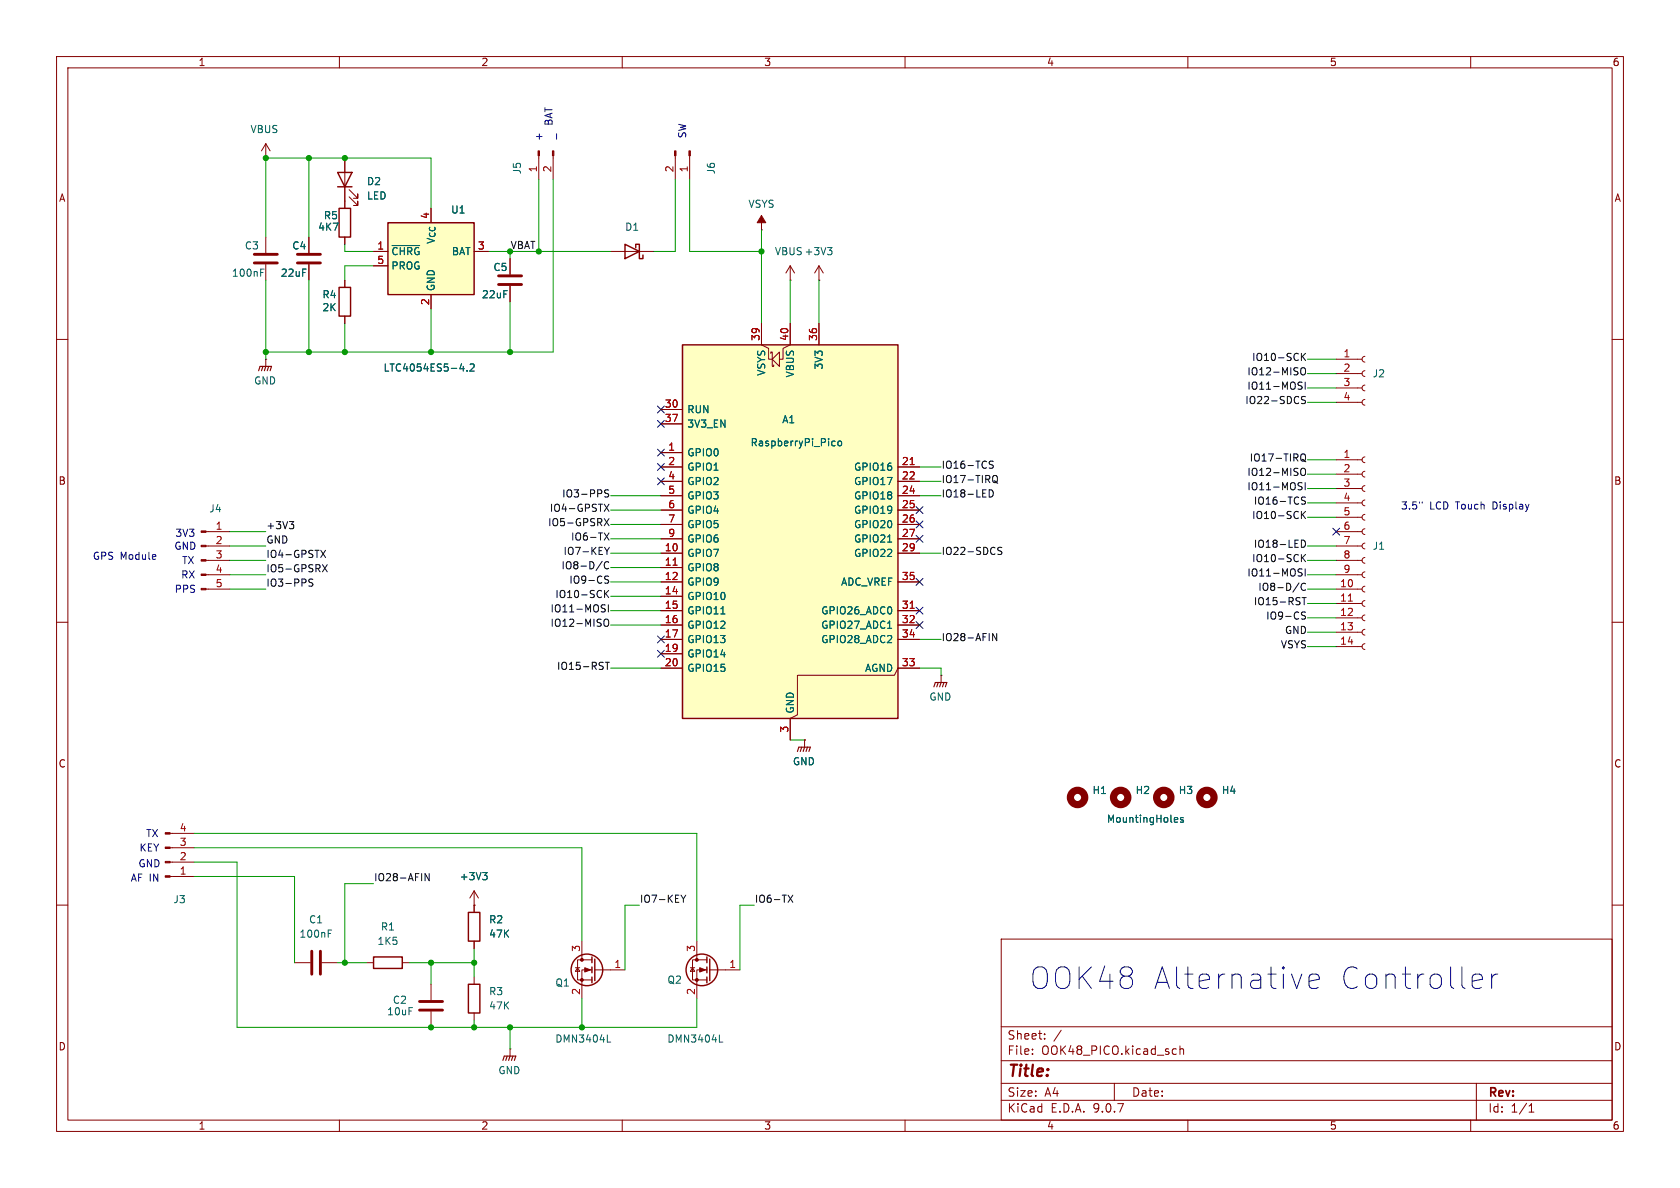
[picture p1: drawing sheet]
<svg xmlns="http://www.w3.org/2000/svg" width="297mm" height="210mm" viewBox="0 0 297 210" stroke-linecap="round" stroke-linejoin="round" font-family="sans-serif">
<g fill="none" stroke="#840000" stroke-width=".18">
<path d="M10 10h277v190h-277zM12 12h273v186h-273zM60 10v2M110 10v2M160 10v2M210 10v2M260 10v2M95.2 27.5v4.3M97.8 27.5v4.3M10 60h2M285 60h2M10 110h2"/>
<path d="M285 110h2M30.1 154.9h4.2M30.1 152.4h4.2M30.1 149.9h4.2M30.1 147.3h4.2M10 160h2M83.8 172.7v1.3M83.8 179.1v1.2M122 171.1h.8M122.4 171.1l.4 .6h-.8zM123.2 166.4v3.3M125 169.7h-2.6v3.5h2.6"/>
<path d="M125 171.5h-1.8v5M125.5 171.5h5.3M177 166h108v32h-108zM285 160h2M60 198v2M110 198v2M160 198v2M177 194.5h108M177 191.5h108M177 187.5h108M177 181.5h108M182.5 186.3v.1"/>
<path d="M182.5 185.5v.1M184.7 183.6v.1M184.7 182.8v.1M187.6 182.1l-1.3 2M197 191.5v3M207.5 185.4l.5 .1M208 186.3l-.5 .1M208.6 185.5l.2-.1 .4 .1v.9M208.6 184.9v1.5M210 198v2M260 198v2M261 191.5v6.5"/>
<path d="M270.3 196.6h.9M270.3 195.5l.4-.4v1.5"/>
</g>
<g fill="none" stroke="#840000" stroke-width=".25">
<path d="M82.8 174h2v5.1h-2zM125 169.2v1M125 170.9v1.1M125 172.7v1M125.5 169.5v3.9"/>
<circle cx="124.1" cy="171.4" r="2.79"/>
</g>
<g fill="#840000" stroke="#840000" stroke-width=".18">
<path d="M123.7 171.1l1 .4-1 .3z"/>
<path d="M95.1 26.7h.3v.8h-.3z"/>
<path d="M97.7 26.7h.2v.8h-.2z"/>
<path d="M29.2 154.8h.9v.3h-.9z"/>
<path d="M29.2 152.3h.9v.2h-.9z"/>
<path d="M29.2 149.7h.9v.3h-.9z"/>
<path d="M29.2 147.2h.9v.2h-.9z"/>
<circle cx="123.2" cy="169.7" r=".25"/>
<circle cx="123.2" cy="173.2" r=".25"/>
</g>
<path d="M127.2 184.2h.6" fill="none" stroke="#006464" stroke-width=".18"/>
<path d="M68.6 39.4h15.2v12.7h-15.2z" fill="#ffffc2"/>
<g fill="none" stroke="#840000" stroke-width=".25">
<path d="M59.7 30.5h2.5l-1.2 2.5zM59.7 33h2.5M59.9 36.8h2.1v5.1h-2.1zM68.6 39.4h15.2v12.7h-15.2zM110.5 43.2l2.5 1.3-2.5 1.2zM112.4 43.8v-.6h.6v2.5h.7v-.6M104.6 169.2v1M104.6 170.9v1.1M104.6 172.7v1M105.2 169.5v3.9"/>
<circle cx="103.8" cy="171.4" r="2.79"/>
</g>
<g fill="none" stroke="#840000" stroke-width=".18">
<path d="M61 27.9v8.9M61.7 34.8l1.5 1.5v-.7v.7h-.7M61.7 33.5l1.5 1.6v-.8v.8h-.7M119.4 27.5v4.3M121.9 27.5v4.3M61 41.9v1.3M66 44.5h2.6M66 47h2.6M76.2 52.1v2.5M83.8 44.5h2.6M90.2 45.7v2.8M90.2 50.5v2.8"/>
<path d="M107.9 44.5h7.7M236.2 63.5h4.6M236.2 66h4.6M236.2 68.6h4.6M236.2 71.1h4.6M241.3 63l-.4 .1-.1 .4 .1 .4 .4 .1M241.3 65.5l-.4 .2-.1 .3 .1 .4 .4 .1M241.3 68.1l-.4 .1-.1 .4 .1 .3 .4 .2M241.3 70.6l-.4 .2-.1 .3 .1 .4 .4 .1M142.2 130.8h.1M142.2 130.8v1.3M101.7 171.1h.8"/>
<path d="M102.1 171.1l.4 .6h-.8zM102.9 166.4v3.3M104.6 169.7h-2.5v3.5h2.5M104.6 171.5h-1.7v5M105.2 171.5h5.3"/>
</g>
<path d="M69.3 43.4h4.9M81.3 65.2h.8M82.6 65.5v.1M83.1 64.5l.5-.2 .2 .4-.7 .9h.7M107.4 184.2h.6" fill="none" stroke="#006464" stroke-width=".18"/>
<path d="M88.1 50.3h4.1M88.1 48.8h4.1" fill="none" stroke="#840000" stroke-width=".51"/>
<g fill="#840000" stroke="#840000" stroke-width=".18">
<path d="M121.8 26.7h.2v.8h-.2z"/>
<path d="M119.3 26.7h.2v.8h-.2z"/>
<path d="M103.4 171.1l1 .4-1 .3z"/>
<circle cx="102.9" cy="169.7" r=".25"/>
<circle cx="102.9" cy="173.2" r=".25"/>
</g>
<path d="M141 132.8l.2-.7h2.1l-.3 .7M141.7 132.1l-.2 .7M142.2 132.1l-.2 .7M142.7 132.1l-.2 .7" fill="none" stroke="#840000" stroke-width=".2"/>
<path d="M120.6 61h38.1v66h-38.1z" fill="#ffffc2"/>
<path d="M59.9 50.8h2.1v5.1h-2.1zM120.6 61h38.1v66h-38.1zM66 169.2h5.1v2h-5.1zM82.8 161.3h2v5.1h-2z" fill="none" stroke="#840000" stroke-width=".25"/>
<g fill="none" stroke="#840000" stroke-width=".18">
<path d="M47 27.9h.1M47 25.4v2.5M47 25.4l-.8 1.3M47 25.4l.8 1.3M61 27.9v2.6M61 33v3.8M134.6 38.1v2.5M47 41.9v2.8M47 46.7v2.8M54.6 41.9v2.8M54.6 46.7v2.8M61 41.9v1.3"/>
<path d="M61 49.5v1.3M61 55.9v1.3M66 44.5h2.6M66 47h2.6M76.2 52.1v2.5M83.8 44.5h2.6M90.2 45.7v2.8M90.2 50.5v2.8M134.6 57.2v3.8l1.3 .6v1.9h.6M134.6 40.6h.1M139.7 57.2v3.8l-1.3 .6v1.9h-.6M139.7 49.5h.1"/>
<path d="M139.7 47v2.5M139.7 47l-.8 1.3M139.7 47l.8 1.3M144.8 49.5h.1M144.8 47v2.5M144.8 57.2v3.8M144.8 47l-.8 1.3M144.8 47l.7 1.3M47 63.5h.1M47 63.5v1.3M116.8 72.4h3.8M116.8 74.9h3.8"/>
<path d="M136.3 62.5v-.3h.2v2.6h.3v-.3M136.5 63.5l1.3-1.3v2.6zM36.4 94h4.2M36.4 96.5h4.2M36.4 99.1h4.2M116.8 80h3.8M116.8 82.6h3.8M116.8 85.1h3.8M116.8 87.6h3.8M116.8 90.2h3.8M116.8 92.7h3.8M116.8 95.3h3.8"/>
<path d="M116.8 97.8h3.8M158.7 82.6h3.9M158.7 85.1h3.9M158.7 87.6h3.9M158.7 90.2h3.9M158.7 92.7h3.9M158.7 95.3h3.9M158.7 97.8h3.9M236.2 81.3h4.6M236.2 83.8h4.6M236.2 86.4h4.6M236.2 88.9h4.6"/>
<path d="M236.2 91.4h4.6M236.2 94h4.6M236.2 96.5h4.6M236.2 99.1h4.6M241.3 80.8l-.4 .1-.1 .4 .1 .3 .4 .2M241.3 83.3l-.4 .2-.1 .3 .1 .4 .4 .1M241.3 85.9l-.4 .1-.1 .4 .1 .3 .4 .2M241.3 88.4l-.4 .1-.1 .4 .1 .4 .4 .1M241.3 90.9l-.4 .2-.1 .3 .1 .4 .4 .1M241.3 93.5l-.4 .1-.1 .4 .1 .3 .4 .2M241.3 96l-.4 .2-.1 .3 .1 .4 .4 .1M241.3 98.6l-.4 .1-.1 .4 .1 .3 .4 .2"/>
<path d="M36.4 101.6h4.2M36.4 104.1h4.2M116.8 100.3h3.8M116.8 102.9h3.8M116.8 105.4h3.8M116.8 108h3.8M116.8 110.5h3.8M116.8 113h3.8M116.8 115.6h3.8M116.8 118.1h3.8M158.7 102.9h3.9M158.7 108h3.9"/>
<path d="M158.7 110.5h3.9M158.7 113h3.9M162.6 118.1h-3.9l-.6 1.3h-17.1v7l-1.3 .6v3.8M166.4 119.4h.1M166.4 119.4v1.3M236.2 101.6h4.6M236.2 104.1h4.6M236.2 106.7h4.6M236.2 109.2h4.6M236.2 111.8h4.6M236.2 114.3h4.6M241.3 101.1l-.4 .1-.1 .4 .1 .4 .4 .1"/>
<path d="M241.3 103.6l-.4 .2-.1 .3 .1 .4 .4 .1M241.3 106.2l-.4 .1-.1 .4 .1 .3 .4 .2M241.3 108.7l-.4 .2-.1 .3 .1 .4 .4 .1M241.3 111.3l-.4 .1-.1 .4 .1 .3 .4 .2M241.3 113.8l-.4 .1-.1 .4 .1 .4 .4 .1M142.2 130.8h.1M83.8 157.5v3.8M83.8 157.5l-.7 1.3M83.8 157.5l.8 1.3M52.1 170.2h2.8M56.9 170.2h2.8M64.8 170.2h1.2"/>
<path d="M71.1 170.2h1.3M76.2 174v2.8M76.2 178.8v2.8M83.8 160h.1M83.8 166.4v1.2M90.2 185.4h.1M90.2 185.4v1.3"/>
</g>
<path d="M119 99.9h.7M160.9 82.1h.7M160.9 107.5h.7M238.4 106.3h.7" fill="none" stroke="#a90000" stroke-width=".18"/>
<g fill="none" stroke="#006464" stroke-width=".18">
<path d="M46.1 48.2h.4M46.1 47.6h.6M69.3 43.4h4.9M146.3 43.8h.8l-.4 .4M146.8 44.2l.3 .3v.3l-.3 .2M81.3 65.2h.8M82.6 65.5v.1M83.1 64.5l.5-.2 .2 .4-.7 .9h.7M147.3 78h.3M147.6 78.8h-.3M148.2 78.1l.2-.1 .3 .1 .1 .5-.1 .2h-.3l-.2-.1zM156.9 95.8h.7"/>
<path d="M127.4 108.5h.8M156.9 111.1h.7M85.3 154.2h.8l-.4 .5M85.9 154.7l.2 .3v.3l-.2 .2M207.8 144.5l.3 .1 .1 .2-.6 .1M208.1 145.3l-.3 .1M209.2 144.6l-.3-.1-.2 .2 .1 .2 .4 .1v.3h-.5M58 165h.5M58 164.4h.6"/>
</g>
<path d="M45.7 65.5l.3-.7h2l-.2 .7M46.5 64.8l-.3 .7M47 64.8l-.3 .7M47.5 64.8l-.3 .7M165.1 121.4l.3-.7h2l-.3 .7M165.9 120.7l-.3 .7M166.4 120.7l-.3 .7M166.9 120.7l-.3 .7M88.9 187.5l.3-.8h2l-.3 .8M89.7 186.7l-.3 .8M90.2 186.7l-.3 .8M90.7 186.7l-.3 .8" fill="none" stroke="#840000" stroke-width=".2"/>
<g fill="none" stroke="#840000" stroke-width="1.3">
<circle cx="190.5" cy="141" r="1.27"/>
<circle cx="198.1" cy="141" r="1.27"/>
<circle cx="205.7" cy="141" r="1.27"/>
<circle cx="213.4" cy="141" r="1.27"/>
</g>
<path d="M45 46.5h4M45 45h4M52.6 46.5h4M52.6 45h4M55.1 168.1v4.1M56.6 168.1v4.1M74.2 178.6h4M74.2 177h4" fill="none" stroke="#840000" stroke-width=".51"/>
<g fill="#840000" stroke="#840000" stroke-width=".18">
<path d="M35.6 93.9h.8v.2h-.8z"/>
<path d="M35.6 96.4h.8v.2h-.8z"/>
<path d="M35.6 98.9h.8v.3h-.8z"/>
<path d="M35.6 101.5h.8v.2h-.8z"/>
<path d="M35.6 104h.8v.3h-.8z"/>
<path d="M134.6 38.1l.8 1.3h-1.5z"/>
</g>
<g fill="none" stroke="#0f0f0f" stroke-width=".18">
<path d="M229.7 68.1l.4 .2 .1 .3-.2 .2h-.4M229.7 67.5l.5 .1M230.1 62.5v1.2M230.1 65.1l.2-.1a.43 .43 0 0 1 .5 .4v.4a.42 .42 0 0 1-.4 .5 .42 .42 0 0 1-.4-.5v-.4zM230.3 63l.5 .7M230.7 67.5v1.3M230.8 62.5l-.7 .7M230.8 70.1h-.5l-.2 .1v.4l.6 .2 .1 .3-.2 .3-.5-.1M51.1 92.2h.8l-.4 .5M51.7 92.7l.2 .2v.3l-.2 .3M56.7 97.3l.9 1.2M57 99.8l.9 1.3"/>
<path d="M57.6 97.3l-.9 1.2M57.9 99.8l-.9 1.3M106.5 99.2l-1.1 1.7M106.8 94.2l.9 1.3M106.8 91.7l.9 1.2M106.8 89.1l.9 1.3M106.9 96.8l.4 .6M107.3 97.4v.6M107.6 99.4a.6 .6 0 0 0-.8 .4 .6 .6 0 0 0 .6 .8l.2-.2M107.6 86.7l-.5-.1-.2 .1v.4l.6 .2 .1 .3-.2 .3-.5-.1M107.7 94.2l-.9 1.3M107.7 91.7l-.9 1.2"/>
<path d="M107.7 89.1l-.9 1.3M107.7 96.8l-.4 .6M174.9 86.6a.64 .64 0 0 1 .7 .6 .64 .64 0 0 1-.7 .7zM175.5 84.2l.3-.1a.43 .43 0 0 1 .5 .4v.4a.43 .43 0 0 1-.3 .4 .43 .43 0 0 1-.5-.2M175.6 81.6l-.5-.1-.2 .1v.4l.6 .2 .1 .3-.2 .3-.5-.1M175.7 85l.7 .4M177.1 96.8h-.5l-.2 .1v.3l.6 .3 .1 .3-.2 .2h-.5M229.7 85.9l.4 .1 .1 .3-.2 .3h-.4M229.7 85.3l.5 .1M230 80.4l.3-.2a.43 .43 0 0 1 .5 .5v.4a.43 .43 0 0 1-.3 .4 .43 .43 0 0 1-.5-.2M230.1 90.4v1.3M230.1 95.5a.64 .64 0 0 1 .7 .6 .64 .64 0 0 1-.7 .7z"/>
<path d="M230.1 98v1.3M230.1 82.8h.2a.43 .43 0 0 1 .5 .4v.4a.42 .42 0 0 1-.4 .5 .42 .42 0 0 1-.4-.5v-.4zM230.2 81.2l.7 .4M230.3 98.6l.5 .7M230.3 90.9l.5 .8M230.7 85.3v1.3M230.8 98l-.7 .7M230.8 90.4l-.7 .7M230.8 87.9h-.5l-.2 .1v.3l.6 .3 .1 .3-.2 .2h-.5M55.3 102.4h-.5l-.2 .1v.3l.6 .3 .1 .3-.2 .2h-.5M106.5 107.5l.4 .1 .1 .3-.2 .3h-.3M106.5 106.9l.5 .1"/>
<path d="M106.8 109.6l.3-.1a.43 .43 0 0 1 .5 .4v.4a.42 .42 0 0 1-.4 .4 .42 .42 0 0 1-.4-.4zM106.9 104.4v1.2M106.9 102.3l.6 .3 .1 .3-.2 .2-.5-.1M107 117.1h.7M107.1 104.9l.5 .7M107.4 117.1v1.2M107.5 106.9v1.3M107.6 104.4l-.7 .7M107.6 101.9l-.5-.1-.2 .2M176.2 112v1.3l-.7-1.3v1.3M229.6 103l-1 1.7M229.7 101.2l.4 .1 .1 .3-.2 .2h-.4"/>
<path d="M229.7 100.6h.5M230.1 108.7l.6 .2 .1 .3-.2 .3-.5-.1M230.2 105.6h.7M230.6 105.6v1.3M230.7 100.6v1.2M230.8 103.2a.6 .6 0 0 0-.8 .4 .6 .6 0 0 0 .6 .8l.2-.2M230.8 108.2h-.5l-.2 .1M75.9 154.4v1.3l-.7-1.3v1.3M120.4 158.2l.4 .7M120.8 158.9v.6M121.2 158.2l-.4 .7M139.3 158.2l.9 1.3"/>
<path d="M140.2 158.2l-.9 1.3"/>
</g>
<g fill="none" stroke="#009600" stroke-width=".18">
<path d="M54.6 27.9v14M76.2 36.8v-8.9h-29.2v14M95.2 31.8v12.7M97.8 31.8v30.4h-50.8M119.4 31.8v12.7h-3.8M121.9 31.8v12.7h12.7M47 49.5v14M54.6 49.5v12.7M61 43.2v1.3h5M61 57.2v5M66 47h-5v2.5M76.2 54.6v7.6"/>
<path d="M86.4 44.5h21.5M90.2 44.5v1.2M90.2 53.3v8.9M134.6 40.6v16.6M139.7 49.5v7.7M144.8 49.5v7.7M231.1 63.5h5.1M231.1 66h5.1M231.1 68.6h5.1M231.1 71.1h5.1M40.6 96.5h6.4M40.6 99.1h6.4"/>
<path d="M40.6 94h6.4M107.9 97.8h8.9M107.9 87.6h8.9M107.9 95.3h8.9M107.9 92.7h8.9M107.9 90.2h8.9M162.6 97.8h3.8M162.6 85.1h3.8M162.6 87.6h3.8M162.6 82.6h3.8M231.1 96.5h5.1M231.1 99.1h5.1"/>
<path d="M231.1 83.8h5.1M231.1 81.3h5.1M231.1 86.4h5.1M231.1 88.9h5.1M231.1 91.4h5.1M40.6 101.6h6.4M40.6 104.1h6.4M107.9 118.1h8.9M107.9 110.5h8.9M107.9 100.3h8.9M107.9 108h8.9M107.9 105.4h8.9"/>
<path d="M107.9 102.9h8.9M162.6 118.1h3.8v1.3M162.6 113h3.8M231.1 101.6h5.1M231.1 104.1h5.1M231.1 114.3h5.1M231.1 111.8h5.1M231.1 106.7h5.1M231.1 109.2h5.1M139.7 130.8h2.5M34.3 147.3h88.9v19.1M34.3 152.4h7.6v29.2h81.3v-5.1"/>
<path d="M34.3 149.9h68.6v16.5M34.3 154.9h17.8v15.3M66 156.2h-5v14M59.7 170.2h5.1M72.4 170.2h11.4M76.2 170.2v3.8M83.8 167.6v5.1M102.9 176.5v5.1M113 160h-2.5v11.5M133.3 160h-2.5v11.5M83.8 180.3v1.3M90.2 181.6v3.8"/>
</g>
<g fill="none" stroke="#000084" stroke-width=".18">
<path d="M116.2 74.3l1.2 1.2M116.2 71.8l1.2 1.2M116.2 79.4l1.2 1.2M117.4 74.3l-1.2 1.2M117.4 71.8l-1.2 1.2M117.4 79.4l-1.2 1.2M116.2 81.9l1.2 1.3M116.2 84.5l1.2 1.2M117.4 81.9l-1.2 1.3M117.4 84.5l-1.2 1.2M162 94.6l1.2 1.3M162 92.1l1.2 1.2"/>
<path d="M162 89.6l1.2 1.2M163.2 94.6l-1.2 1.3M163.2 92.1l-1.2 1.2M163.2 89.6l-1.2 1.2M235.6 93.4l1.2 1.2M236.8 93.4l-1.2 1.2M116.2 115l1.2 1.2M116.2 112.4l1.2 1.2M117.4 115l-1.2 1.2M117.4 112.4l-1.2 1.2M162 102.3l1.2 1.2M162 107.3l1.2 1.3"/>
<path d="M162 109.9l1.2 1.2M163.2 102.3l-1.2 1.2M163.2 107.3l-1.2 1.3M163.2 109.9l-1.2 1.2"/>
</g>
<path d="M98.4 23.7v.9M251.4 88.7v.3M231.4 173.5l1.8-.4-.2-.7-.3-.2h-.7l-.4 .2-.2 .3v1.5l.2 .4 .4 .1h.7l.3-.1M260.8 172.2h.7l.4 .2 .2 .7-1.8 .4M261.9 174.6l-.4 .1h-.7M263.7 172.2v2.5M264.8 172.2a.97 .97 0 0 0-1.1 .7" fill="none" stroke="#0000c2" stroke-width=".18"/>
<g fill="#009600" stroke="#009600" stroke-width=".18">
<circle cx="47" cy="27.9" r=".46"/>
<circle cx="54.6" cy="27.9" r=".46"/>
<circle cx="61" cy="62.2" r=".46"/>
<circle cx="61" cy="27.9" r=".46"/>
<circle cx="47" cy="62.2" r=".46"/>
<circle cx="54.6" cy="62.2" r=".46"/>
<circle cx="61" cy="170.2" r=".46"/>
<circle cx="76.2" cy="181.6" r=".46"/>
<circle cx="83.8" cy="181.6" r=".46"/>
<circle cx="90.2" cy="181.6" r=".46"/>
<circle cx="102.9" cy="181.6" r=".46"/>
<circle cx="83.8" cy="170.2" r=".46"/>
<circle cx="76.2" cy="170.2" r=".46"/>
<circle cx="76.2" cy="62.2" r=".46"/>
<circle cx="90.2" cy="62.2" r=".46"/>
<circle cx="90.2" cy="44.5" r=".46"/>
<circle cx="95.2" cy="44.5" r=".46"/>
<circle cx="134.6" cy="44.5" r=".46"/>
</g>
<g font-size="5.3" fill="#0000c2">
<text x="182" y="175.1">OOK48</text>
<text x="203.7" y="175.1">Alternative</text>
<text x="236.4" y="175.1">Controller</text>
</g>
<text font-size="2.8" fill="#840000" x="178" y="190.9">Title:</text>
<g font-size="2.1" fill="#840000">
<text x="178" y="184">Sheet:</text>
<text x="178" y="186.7">File:</text>
<text x="184.1" y="186.7">OOK48_PICO.kicad_sch</text>
<text x="178" y="196.9">KiCad</text>
<text x="178" y="194.1">Size:</text>
<text x="184.7" y="194.1">A4</text>
<text x="185.7" y="196.9">E.D.A.</text>
<text x="193.3" y="196.9">9.0.7</text>
<text x="200" y="194.1">Date:</text>
<text x="263" y="194.3">Rev:</text>
<text x="263" y="196.9">Id:</text>
<text x="267.1" y="196.9">1/1</text>
</g>
<g font-size="1.8" fill="#840000">
<text x="35" y="11.9">1</text>
<text x="85" y="11.9">2</text>
<text x="135" y="11.9">3</text>
<text x="185" y="11.9">4</text>
<text x="235" y="11.9">5</text>
<text x="285" y="11.9">6</text>
<text x="10.3" y="35.9">A</text>
<text x="285.3" y="35.9">A</text>
<text x="10.3" y="85.9">B</text>
<text x="285.3" y="85.9">B</text>
<text x="10.3" y="135.9">C</text>
<text x="285.3" y="135.9">C</text>
<text x="10.3" y="185.9">D</text>
<text x="285.3" y="185.9">D</text>
<text x="35" y="199.9">1</text>
<text x="85" y="199.9">2</text>
<text x="135" y="199.9">3</text>
<text x="185" y="199.9">4</text>
<text x="235" y="199.9">5</text>
<text x="285" y="199.9">6</text>
</g>
<g font-size="1.8" fill="#006464">
<text x="44.2" y="23.7">VBUS</text>
<text x="64.8" y="32.9">D2</text>
<text x="64.8" y="35.5">LED</text>
<text x="92.3" y="30.9" transform="rotate(-90 92.3 30.9)">J5</text>
<text x="126.6" y="30.9" transform="rotate(-90 126.6 30.9)">J6</text>
<text x="56.1" y="41">4K7</text>
<text x="57.2" y="39">R5</text>
<text x="79.7" y="37.9">U1</text>
<text x="110.4" y="41">D1</text>
<text x="132.2" y="36.9">VSYS</text>
<text x="43.2" y="44.3">C3</text>
<text x="51.6" y="44.3">C4</text>
<text x="69.1" y="45.3">~{CHRG}</text>
<text x="69.1" y="47.9">PROG</text>
<text x="77.1" y="43.3" transform="rotate(-90 77.1 43.3)">V_{CC}</text>
<text x="79.8" y="45.3">BAT</text>
<text x="136.9" y="45.3">VBUS +3V3</text>
<text x="40.9" y="49.1">100nF</text>
<text x="49.5" y="49.1">22uF</text>
<text x="56.9" y="52.9">R4</text>
<text x="77.1" y="51.6" transform="rotate(-90 77.1 51.6)">GND</text>
<text x="85.1" y="52.9">22uF</text>
<text x="87.1" y="48.1">C5</text>
<text x="56.9" y="55.2">2K</text>
<text x="67.7" y="65.9">LTC4054ES5-4.2</text>
<text x="145.6" y="65.4" transform="rotate(-90 145.6 65.4)">3V3</text>
<text x="44.8" y="68.2">GND</text>
<text x="135.5" y="66.5" transform="rotate(-90 135.5 66.5)">VSYS</text>
<text x="140.6" y="66.8" transform="rotate(-90 140.6 66.8)">VBUS</text>
<text x="242.6" y="66.9">J2</text>
<text x="121.4" y="73.3">RUN</text>
<text x="121.4" y="75.8">3V3_EN</text>
<text x="138.2" y="75">A1</text>
<text x="121.4" y="80.9">GPIO0</text>
<text x="121.4" y="83.4">GPIO1</text>
<text x="132.6" y="79.1">RaspberryPi_Pico</text>
<text x="150.9" y="83.4">GPIO16</text>
<text x="121.4" y="86">GPIO2</text>
<text x="121.4" y="88.5">GPIO3</text>
<text x="150.9" y="86">GPIO17</text>
<text x="150.9" y="88.5">GPIO18</text>
<text x="36.9" y="90.8">J4</text>
<text x="121.4" y="91">GPIO4</text>
<text x="121.4" y="93.6">GPIO5</text>
<text x="150.9" y="91">GPIO19</text>
<text x="150.9" y="93.6">GPIO20</text>
<text x="121.4" y="96.1">GPIO6</text>
<text x="121.4" y="98.7">GPIO7</text>
<text x="121.4" y="101.2">GPIO8</text>
<text x="150.9" y="96.1">GPIO21</text>
<text x="150.9" y="98.7">GPIO22</text>
<text x="242.6" y="97.4">J1</text>
<text x="121.4" y="103.7">GPIO9</text>
<text x="121.4" y="106.3">GPIO10</text>
<text x="148.6" y="103.7">ADC_VREF</text>
<text x="121.4" y="108.8">GPIO11</text>
<text x="121.4" y="111.4">GPIO12</text>
<text x="121.4" y="113.9">GPIO13</text>
<text x="145.1" y="108.8">GPIO26_ADC0</text>
<text x="145.1" y="111.4">GPIO27_ADC1</text>
<text x="145.1" y="113.9">GPIO28_ADC2</text>
<text x="121.4" y="116.4">GPIO14</text>
<text x="121.4" y="119">GPIO15</text>
<text x="152.8" y="119">AGND</text>
<text x="164.2" y="124.1">GND</text>
<text x="140.6" y="126.2" transform="rotate(-90 140.6 126.2)">GND</text>
<text x="140.1" y="135.5">GND</text>
<text x="193" y="140.6">H1</text>
<text x="200.7" y="140.6">H2</text>
<text x="208.3" y="140.6">H3</text>
<text x="215.9" y="140.6">H4</text>
<text x="195.6" y="145.6">MountingHoles</text>
<text x="81.2" y="155.8">+3V3</text>
<text x="30.6" y="159.9">J3</text>
<text x="52.8" y="166">100nF</text>
<text x="54.5" y="163.4">C1</text>
<text x="66.6" y="167.2">1K5</text>
<text x="67.2" y="164.7">R1</text>
<text x="86.4" y="163.4">R2</text>
<text x="86.4" y="166">47K</text>
<text x="68.3" y="179.7">10uF</text>
<text x="69.4" y="177.6">C2</text>
<text x="86.4" y="176.1">R3</text>
<text x="86.4" y="178.7">47K</text>
<text x="98.1" y="174.6">Q1</text>
<text x="117.9" y="174.1">Q2</text>
<text x="98.1" y="184.5">DMN3404L</text>
<text x="117.9" y="184.5">DMN3404L</text>
<text x="88" y="190.1">GND</text>
</g>
<g font-size="1.8" fill="#0000c2">
<text x="97.9" y="22.3" transform="rotate(-90 97.9 22.3)">BAT</text>
<text x="96.1" y="25" transform="rotate(-90 96.1 25)">+</text>
<text x="121.5" y="24.6" transform="rotate(-90 121.5 24.6)">SW</text>
<text x="30.9" y="95.1">3V3</text>
<text x="247.6" y="90.3">3.5&quot;</text>
<text x="252.7" y="90.3">LCD Touch</text>
<text x="264.2" y="90.3">Display</text>
<text x="16.3" y="99.2">GPS Module</text>
<text x="30.7" y="97.4">GND</text>
<text x="32.1" y="99.9">TX</text>
<text x="30.8" y="105">PPS</text>
<text x="31.9" y="102.5">RX</text>
<text x="25.7" y="148.2">TX</text>
<text x="24.4" y="153.5">GND</text>
<text x="24.6" y="150.7">KEY</text>
<text x="23" y="156.1">AF IN</text>
</g>
<g font-size="1.8" fill="#a90000">
<text x="95" y="30.6" transform="rotate(-90 95 30.6)">1</text>
<text x="97.5" y="30.6" transform="rotate(-90 97.5 30.6)">2</text>
<text x="119.1" y="30.6" transform="rotate(-90 119.1 30.6)">2</text>
<text x="121.7" y="30.6" transform="rotate(-90 121.7 30.6)">1</text>
<text x="75.9" y="38.8" transform="rotate(-90 75.9 38.8)">4</text>
<text x="66.6" y="44.2">1</text>
<text x="66.6" y="46.7">5</text>
<text x="84.4" y="44.2">3</text>
<text x="75.9" y="54" transform="rotate(-90 75.9 54)">2</text>
<text x="134.4" y="60.4" transform="rotate(-90 134.4 60.4)">39</text>
<text x="139.4" y="60.4" transform="rotate(-90 139.4 60.4)">40</text>
<text x="144.5" y="60.4" transform="rotate(-90 144.5 60.4)">36</text>
<text x="237.4" y="63.2">1</text>
<text x="237.4" y="65.8">2</text>
<text x="237.4" y="68.3">3</text>
<text x="237.4" y="70.9">4</text>
<text x="117.4" y="72.1">30</text>
<text x="117.4" y="74.7">37</text>
<text x="118" y="79.8">1</text>
<text x="118" y="82.3">2</text>
<text x="159.3" y="82.3">21</text>
<text x="237.4" y="81">1</text>
<text x="237.4" y="83.6">2</text>
<text x="118" y="84.8">4</text>
<text x="118" y="87.4">5</text>
<text x="118" y="89.9">6</text>
<text x="159.3" y="84.8">22</text>
<text x="159.3" y="87.4">24</text>
<text x="159.3" y="89.9">25</text>
<text x="237.4" y="86.1">3</text>
<text x="237.4" y="88.6">4</text>
<text x="38" y="93.7">1</text>
<text x="118" y="92.5">7</text>
<text x="118" y="95">9</text>
<text x="159.3" y="92.5">26</text>
<text x="159.3" y="95">27</text>
<text x="237.4" y="91.2">5</text>
<text x="237.4" y="93.7">6</text>
<text x="38" y="96.3">2</text>
<text x="38" y="98.8">3</text>
<text x="38" y="101.3">4</text>
<text x="117.4" y="97.5">10</text>
<text x="117.4" y="100.1">11</text>
<text x="159.3" y="97.5">29</text>
<text x="237.4" y="96.3">7</text>
<text x="237.4" y="98.8">8</text>
<text x="237.4" y="101.3">9</text>
<text x="38" y="103.9">5</text>
<text x="117.4" y="102.6">12</text>
<text x="117.4" y="105.2">14</text>
<text x="117.4" y="107.7">15</text>
<text x="159.3" y="102.6">35</text>
<text x="159.3" y="107.7">31</text>
<text x="236.8" y="103.9">10</text>
<text x="236.8" y="106.4">11</text>
<text x="117.4" y="110.2">16</text>
<text x="117.4" y="112.8">17</text>
<text x="159.3" y="110.2">32</text>
<text x="159.3" y="112.8">34</text>
<text x="236.8" y="109">12</text>
<text x="236.8" y="111.5">13</text>
<text x="117.4" y="115.3">19</text>
<text x="117.4" y="117.9">20</text>
<text x="159.3" y="117.9">33</text>
<text x="236.8" y="114">14</text>
<text x="139.4" y="129.6" transform="rotate(-90 139.4 129.6)">3</text>
<text x="31.7" y="149.6">3</text>
<text x="31.7" y="147.1">4</text>
<text x="31.7" y="154.7">1</text>
<text x="31.7" y="152.1">2</text>
<text x="102.6" y="168.3" transform="rotate(-90 102.6 168.3)">3</text>
<text x="108.5" y="171.2">1</text>
<text x="122.9" y="168.3" transform="rotate(-90 122.9 168.3)">3</text>
<text x="128.8" y="171.2">1</text>
<text x="102.6" y="176" transform="rotate(-90 102.6 176)">2</text>
<text x="122.9" y="176" transform="rotate(-90 122.9 176)">2</text>
</g>
<g font-size="1.8" fill="#0f0f0f">
<text x="90.2" y="44.1">VBAT</text>
<text x="221.3" y="64">IO10-SCK</text>
<text x="220.1" y="71.6">IO22-SDCS</text>
<text x="220.4" y="66.6">IO12-MISO</text>
<text x="220.4" y="69.1">IO11-MOSI</text>
<text x="166.4" y="83.1">IO16-TCS</text>
<text x="220.8" y="81.8">IO17-TIRQ</text>
<text x="99.3" y="88.1">IO3-PPS</text>
<text x="166.4" y="88.1">IO18-LED</text>
<text x="166.4" y="85.6">IO17-TIRQ</text>
<text x="220.4" y="86.9">IO11-MOSI</text>
<text x="220.4" y="84.3">IO12-MISO</text>
<text x="221.6" y="89.4">IO16-TCS</text>
<text x="47" y="93.6">+3V3</text>
<text x="96.8" y="93.2">IO5-GPSRX</text>
<text x="97.1" y="90.7">IO4-GPSTX</text>
<text x="100.9" y="95.8">IO6-TX</text>
<text x="221.3" y="92">IO10-SCK</text>
<text x="47" y="101.3">IO5-GPSRX</text>
<text x="47" y="96.2">GND</text>
<text x="47" y="98.7">IO4-GPSTX</text>
<text x="99.2" y="100.8">IO8-D/C</text>
<text x="99.5" y="98.3">IO7-KEY</text>
<text x="166.4" y="98.3">IO22-SDCS</text>
<text x="221.3" y="99.6">IO10-SCK</text>
<text x="221.6" y="97">IO18-LED</text>
<text x="47" y="103.8">IO3-PPS</text>
<text x="98.1" y="105.9">IO10-SCK</text>
<text x="100.6" y="103.4">IO9-CS</text>
<text x="220.4" y="102.1">IO11-MOSI</text>
<text x="221.6" y="107.2">IO15-RST</text>
<text x="222.3" y="104.7">IO8-D/C</text>
<text x="97.2" y="111">IO12-MISO</text>
<text x="97.2" y="108.5">IO11-MOSI</text>
<text x="166.4" y="113.5">IO28-AFIN</text>
<text x="223.7" y="109.7">IO9-CS</text>
<text x="227.1" y="112.3">GND</text>
<text x="98.4" y="118.6">IO15-RST</text>
<text x="226.3" y="114.8">VSYS</text>
<text x="66" y="155.9">IO28-AFIN</text>
<text x="113" y="159.7">IO7-KEY</text>
<text x="133.3" y="159.7">IO6-TX</text>
</g>
</svg>
